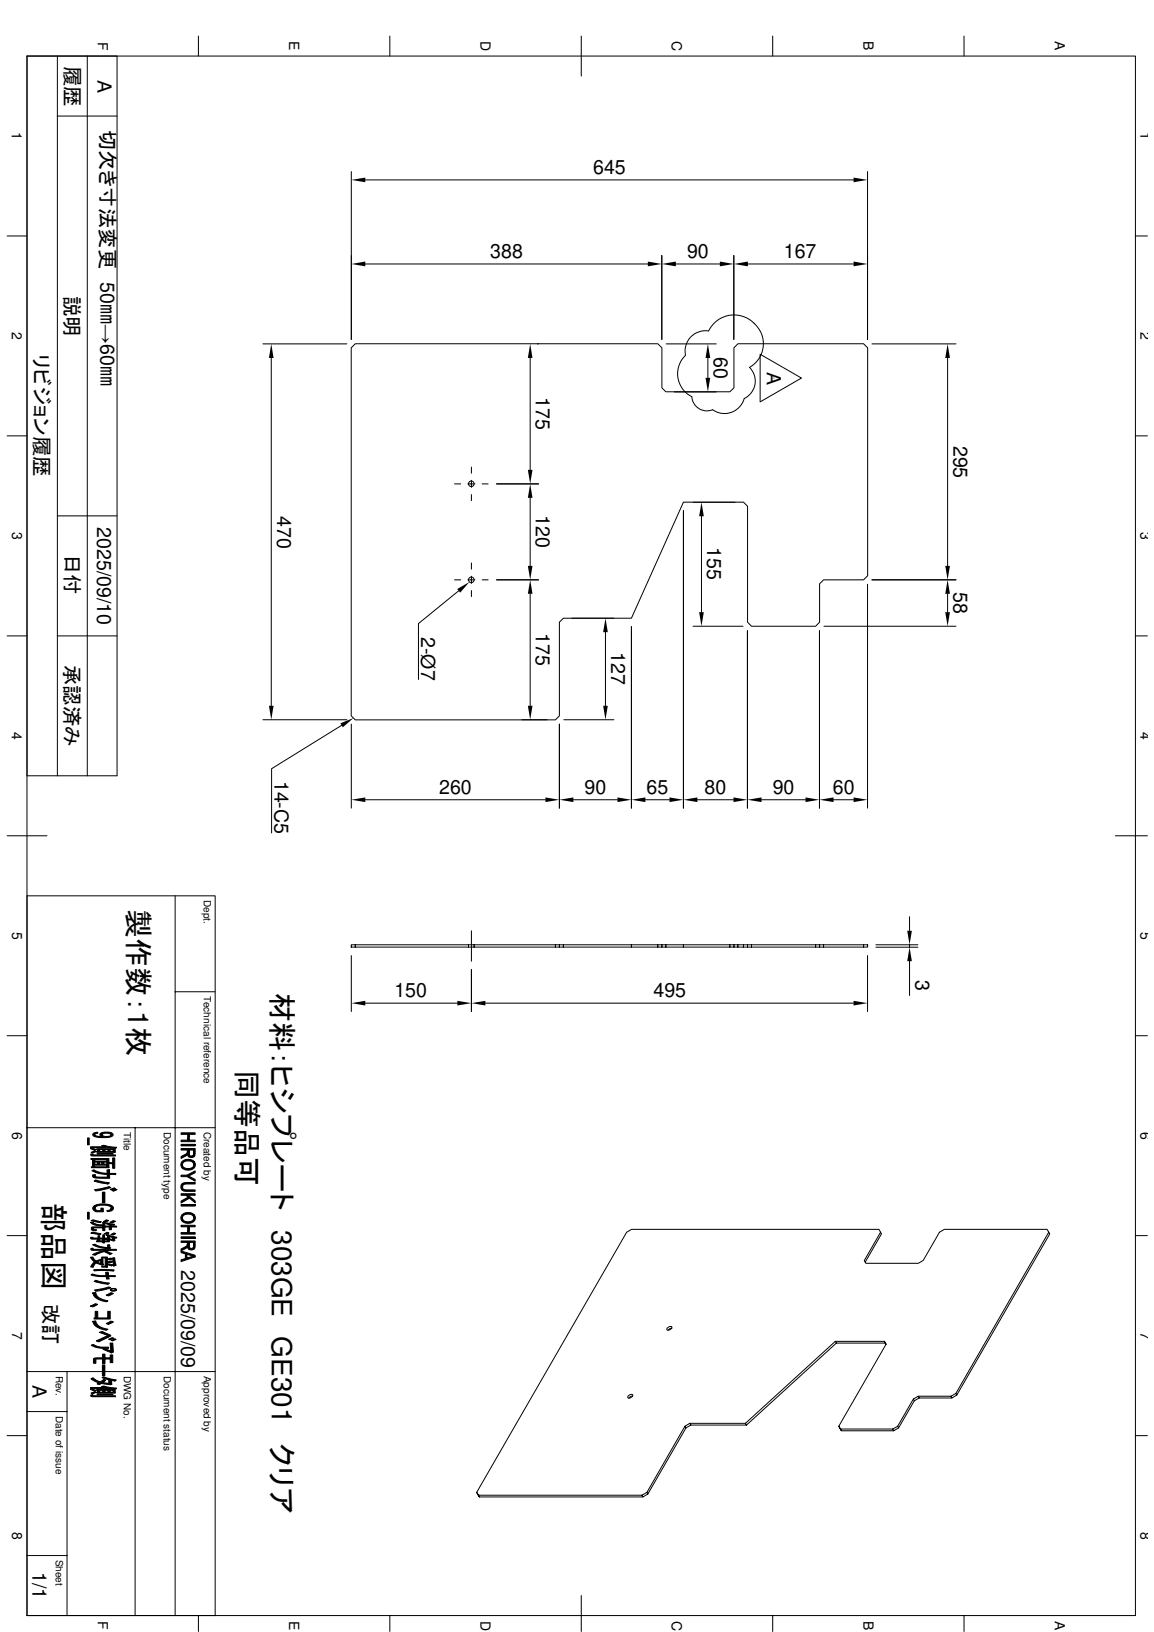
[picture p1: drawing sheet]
<svg xmlns="http://www.w3.org/2000/svg" width="210mm" height="297mm" viewBox="0 0 210 297" stroke-linecap="round" stroke-linejoin="round" font-family="sans-serif">
<g fill="none" stroke="#000" stroke-width=".18">
<path d="M4.9 10.2h201.6v283.8h-201.6zM4.9 10.2h16.4v131h-16.4M10.4 10.2v131M15.9 10.2v131M36.1 6.6v3.6M70.9 6.6v3.6M105.7 6.6v7.2M140.5 6.6v3.6M175.3 6.6v3.6M10.4 21.1h10.9M63.9 31.2v30.6M66.4 32.7h88.9"/>
<path d="M157.8 31.2v30.6M1.3 42.9h3.6M66.4 48h51.4M120.4 46.5v15.3M122.9 48h8M133.5 46.5v15.3M136 48h19.3M206.5 42.9h2.2M1.3 79.3h3.6M47.8 62.6h15.3M49.3 65.2v63.3M63.9 63.3l.7-.7h55.1l.7 .7v7.3l.7 .7h11.7l.7-.7v-7.3l.7-.7h22.9l.7 .7v41.5l-.7 .7h-7.3l-.7 .8v6.9l-.7 .8h-11.7l-.7-.8v-21.1l-.8-.7h-10.9l-9.4 21.1h-12.4l-.8 .7v17.1l-.7 .7h-36.4l-.7-.7z"/>
<path d="M96.4 65.2v20.3M97.7 62.6h.3M121.2 62.6h9.1M122.6 71.3h7.7M124.7 64.6a3.7 3.7 0 0 1 4.2-4.4 5.2 5.2 0 0 1 7.2-2.2 5.2 5.2 0 0 1 1.9 7.3l-.5 .7-1.2 .9a3.5 3.5 0 0 1-.9 5.6M124.7 64.7a4.6 4.6 0 0 0 1.1 7.5 2.75 2.75 0 0 0 3.8 2.4 3.7 3.7 0 0 0 5.8-2M128.8 65.2v3.6M138.3 64.5l7.5 4.3-7.5 4.4zM140.8 68.8h.1M158.6 62.6h15.3M172.4 65.2v37.8M206.5 79.3h2.2"/>
<path d="M10.4 93.9h10.9M82.7 88.1h1.1M85.1 88.1h1.3M85.7 85v1.1M85.7 87.4v1.3M85.7 90v1.1M87.7 88.1h1.1M90.3 88.1h7.7M96.4 90.6v12.4M124.3 92.9v54.2M126.1 91.4h7.6M127.6 94v17.4"/>
<path d="M1.3 115.7h3.6M10.4 115.7h10.9M82.7 105.5h1.1M83.4 107.5l-7.3 6v10.2M85.1 105.5h1.3M85.7 102.5v1.1M85.7 104.9v1.3M85.7 107.5v1.1M87.7 105.5h1.1M90.3 105.5h7.7M96.4 108.1v20.4M104 112.5h7.7"/>
<path d="M110.1 115.1v13.4M114.9 114v33.1M126.1 114h9M136 114.8v32.3M149.1 114.8v32.3M149.9 114h24M157.8 106.3v40.8M158.6 105.5h15.3M172.4 108.1v3.3M206.5 115.7h2.2M47.8 131h15.3M62.1 132l-12.7 7.9v11.7"/>
<path d="M63.9 131.8v15.3M94.9 131h4.6M101.7 131.8v15.3M102.6 131h9.1M1.3 152.1h7.3M66.4 145.6h32.8M104.3 145.6h8M117.4 145.6h4.4M126.9 145.6h6.5M138.5 145.6h8M151.6 145.6h3.7M202.9 152.1h5.8"/>
<path d="M4.9 163h34.2v131M31.9 163v131M63.9 173.9v10.2M64.6 172h-.7v.4h.7v-.4h36.4M85.2 172v.4M85.7 169.4v5.5M85.7 176.5v7.6M86.2 172v.4M101.7 172h-.7v.4h-36.4M102.5 172h-.8v.4h-.7M114.9 172h-12.4v.4h-.8M119.7 172v.4"/>
<path d="M120.4 172v.4M121.1 172v.4M124.3 172h-9.4v.4h-12.4M132.8 172v.4M133.5 172v.4M134.2 172v.4M135.2 172h-10.9v.4h-9.4M136 172h-.8v.4h-10.9M136.7 172h-.7v.4h-.8M148.4 172h-11.7v.4h-.7M149.1 172h-.7v.4h-11.7M149.8 172h-.7v.4h-.7"/>
<path d="M149.8 172.4h7.3v-.4h.7v.4h-.7M157.1 172h-7.3v.4h-.7M157.8 173.9v10.2M159.3 172h7.7M159.3 172.4h7.7M165.4 166.9v2.5M165.4 172v.4M165.4 174.9v6.3M1.3 188.5h3.6M31.9 180.5h7.2M66.4 182.6h16.8M88.3 182.6h67"/>
<path d="M206.5 188.5h2.2M4.9 205.3h34.2M15.9 207.1h.3v1.3h-.3zM16.4 209l.4-.1 .7 .3-.4 .2zM16.5 208.7h2.5l.1-.2 2.1 .3-.2 .2-1.1-.1h-3.4zM16.5 210.1l.4-.1 .1 .2h4v.2h-4.2l-.3-.1zM16.5 210.9h3.3v.7h.7v-.8h.4v1.8h-.4v-.8h-.7v.7a2.11 2.11 0 0 1-.4-1.5h-2.2v.5l-.4 .9v-1.4h-.3zM16.6 209.7l.7-.2 .2 .1-.7 .3zM16.7 213.1l.4-.2 1 .5 1.4 .2v.2l-1.8-.3zM16.8 213.8h.6l-.1 .6-.4-.2zM16.9 206.3l.9-.2v.1l-.5 .2-.1 .5-.3-.3zM17 219.6l.3-.2v.6l.4 .3h.7v-.4h.4v.7h-1.4l-.4-.4a.44 .44 0 0 1 0-.6z"/>
<path d="M17.1 215l.3-.2 2.5 .5-.3 .2zM17.2 211v.3h2.2v.2h-.5l-.4 .4v-.4h-.4l-.4 .4v-.4h-.5zM17.2 211.9h.5l.4-.4v.4h.4l.4-.4v.4h.5v.5v-.3h-2.2zM17.2 211.5v.9h2.2v-.5l.4 .6h-3.2v-.1h.2zM17.2 216.5l2.6-.5 .4 .2-2.4 .5-.4 .1zM17.2 206.5a1.65 1.65 0 0 0 1.4 .4l.1-.2 .1 .1a1.38 1.38 0 0 0 1.4-.3v-.3a.37 .37 0 0 1 .4 .4 .37 .37 0 0 1-.5 .3l-.8 .2-1.5-.1-.6-.1zM17.3 219.4l1-.3 1.8 .2a.54 .54 0 0 1 .5 .5 .54 .54 0 0 1-.4 .6v-.5a1.54 1.54 0 0 0-1.7-.5h-.4a.85 .85 0 0 0-.8 .5zM17.3 214a1.78 1.78 0 0 0 1.4 .2h.8l.4-1.3 .1 1.6-2.6-.1zM17.6 209.1h3.4v.6l-.4-.1v-.4h-.6l-.4 .4v-.4h-.5l-.4 .4v-.4h-.6l-.4 .4v-.4h-.1zM17.6 209.6l.5-.4v.4h.6l.4-.4v.4h.5l.4-.4v.4l1 .1h-3.4zM17.7 209.9h2.9v.1l-2.9 .1zM18.2 206.3l.3-.1 .1 .7a.39 .39 0 0 1-.4-.6z"/>
<path d="M18.5 208.6l.6-.1-.1 .2zM18.5 206.2l1.4-.1 .3 .1v.3a1.3 1.3 0 0 0-1.6 0zM18.6 217h.5v1.9h-.5zM19.5 212.9h.4l-.4 1.3zM19.9 212.9v.7h1.2l-.1 .2h-1.1zM20 216.5l.7-.3 .3 .1-.7 .3zM20.4 216.7l.7-.3 .2 .1-.6 .3zM24.6 205.3v88.7M32.9 207.5h1.2l.3-1v1h1.1v.3h-2.6zM32.9 206.2h2.6v.3h-1.1l-.3 1v-1h-1.2zM32.9 208.3h2.6v.3h-2.6zM32.9 210.5l1-.5 .2-.4v.5l-.1 .2-1.1 .5z"/>
<path d="M32.9 209h2.6l-.1 1.4-.1 .1-.1-1.2h-.8l-.1 1.2-.2-.4v-.8h-1.2zM32.9 213.9h1.1l1.5 .8v.3l-1.5-.8h-1.1zM32.9 218.6l1.3-.7 .3 .2-1.6 .9zM32.9 217.3h2.6v.3h-2.6zM32.9 219.2h2.6v.3h-2.6zM33.1 215.5l.1-.1v.6a.56 .56 0 0 0 .8 .6h1.5v.2h-1.5a.84 .84 0 0 1-1-.3 .84 .84 0 0 1 .1-1zM33.2 211.3l.7-.3 .7 .1 .7 .3-.1 .6a1.15 1.15 0 0 0-1.8-.4l-.2 .3v.7l-.3-.5v-.4zM33.2 212a1.16 1.16 0 0 0 2 .3l.1-.9 .2 .3v.6l-.4 .5-.5 .1h-.8l-.5-.2zM33.2 215.4l.7-.2h1.6v.3h-1.5a.58 .58 0 0 0-.8 .5zM33.8 217.6h.4l1.3 1v.3zM34 213.9l1.5-.8v.3l-1.2 .7zM34.4 209.3v.6a.42 .42 0 0 0 .4 .5 .42 .42 0 0 0 .4-.4l.1 .5-.4 .2-.5-.1z"/>
<path d="M1.3 224.9h3.6M15.9 220.6h.3v1.3h-.3zM16.4 237.7l.9-.4 .5 .1-.9 .5zM16.4 228.8h.5l.2 .3a.57 .57 0 0 0 .9 .2l.4-.1v.8v-.6l-.7 .3-.1 .2-.2-.1-.2 .3v-.4zM16.5 222.5l.4-.1 .6 .4 1.2 .1v.4v-.2l-1.7-.2zM16.5 225.2l1.3 .1v.5v-.3h-1.2zM16.5 224.4l.4-.1 1.5 .3-.3 .1zM16.5 227.2h.4l.1 .2h4.2v.2l-1.8 .1-.1 .3-.1-.4h-2.4l-.3-.1zM16.6 232.1l.2-.2 1.1 .2 1.4 .1v.1h-1.6zM16.6 222.2l.4-.2 1.4 .4-.3 .1zM16.6 223.4l2.1-.1v-.8h.4v.7h.8v.1h-.8v.7h-.4v-.5h-1.6l-.1 .5-.4-.2zM16.8 235.4l.6-.2 .1 .5 .6 .5 1.5 .6-.3 .1-1.3-.3-.7-.5-.4-.7z"/>
<path d="M16.8 230l.4-.3v.4l-.2 .6-.5-.1zM16.8 228.4l1-.5 1.4-.3v.3l-.2-.1-.4 .1-1.3 .6zM16.8 226.5h.5l.8 .3 1.4 .3 .1-.5h.4v.5h.1l-.3 .2-1.2-.1-1-.3zM17 223.5a.35 .35 0 0 0 .6 .3l-.1 .2h-.5zM17 231.1h3.8l-.2 .3-1.1-.2-2.4 .1zM17.1 233.2l.3-.2 2.5 .5-.3 .3zM17.2 234.8l2.6-.6 .4 .2-2.8 .6zM17.3 238.7h.5v1.2h1.8v-1.2h.4v1.4h-2.9v-.2h.2zM17.7 229.7l.7 .3v-.9h.3v1h.2l-.3 .2-.8-.3-.2-.1zM17.8 224.9h.3v.9h.6v-1.1h.3v1.1h.6l.1-1.1 .9 .4-.1 .5v-.3l-.6-.2v.9h-.9v.2h-.3v-.2h-1.2v-.2h.3zM18.1 225.3h.6v.5v-.3h-.6zM18.5 230.4h.6l.4 .2h-1z"/>
<path d="M18.5 228.8h1v1.2l1.1 .2-.3 .2-.8-.2v.4l-.4-.2v-1.4h-.6zM18.8 222.4l.5-.4 .4 .1-.5 .4zM18.9 224.6l.6-.3 .3 .1-.5 .3zM19 225.3h.6v.2h-.6zM19.2 222.7l.3-.1 1.3 .2-.1 .2-.4-.1v.9h-.4v-.9zM19.2 231.6h.5l-.3 1.2zM19.3 224.8l.4-.1-.1 1.1v-.8zM19.3 235.7l.9-.4 .4 .1-.9 .5zM19.4 227.7l.5 .3v.3l-.6-.3zM19.4 220.3l.7-.1 .1-.3v.5l-.6 .1zM19.6 229.2l.6-.2 .2 .2-.5 .1zM19.6 229.7l.7-.2 .2 .2-.6 .1z"/>
<path d="M19.7 231.7l.2 1.1h-.5zM19.7 232.2h1.3v.1h-1.3zM19.9 225.1v.3l.6 .2 .1-.5h.1l.2 .6-.3 .2-.7-.3zM19.9 228l.5 .2-.5 .1zM20 222.5l.6-.3 .4 .1-.6 .3zM20.1 234.7l.3-.2 .6 .1v.2l-.2-.2h-.4l-.1 .3-.2-.1zM20.2 224.7l.5-.3 .3 .1-.5 .3zM20.3 222.9v.3h.9v.1h-.9zM20.3 234.8l.2 .1a.34 .34 0 0 0 .5-.3l.2 .1a.65 .65 0 0 1-.9 .2zM20.5 228.9h.3l.3 1.4-.4 .1zM20.7 230.4h.1M20.7 225.1l.6 .1-.2 .2-.3-.1z"/>
<path d="M32.9 224.3h1.2l.3-1v1h1.1v.3h-2.6zM32.9 223h2.6v.3h-1.1l-.3 1v-1h-1.2zM32.9 225.1h2.6v.3h-2.6zM32.9 227.3l1-.5 .2-.4v.5l-.2 .3-1 .5zM32.9 225.9h2.6l-.1 1.3-.1 .2-.1-1.3h-.8v1.3l-.3-.4v-.9h-1.2zM32.9 227.7l2.6 .8v.3l-1.5-.5-.3 .8v-.9l-.8-.2zM32.9 229.3l.8-.2 .3-.8v.7l1.2-.4 .3 .2-2.6 .8zM33.1 221.1l.6-.4h1l.6 .3-.1 .7a1.15 1.15 0 0 0-1.8-.4l-.2 .3v.7l-.1-.1a.83 .83 0 0 1 0-1.1zM33.2 221.7l.1 .3 .2 .2 .9 .2a.77 .77 0 0 0 .8-.7l.1-.7 .2 .4v.6l-.4 .4-.7 .3-.6-.1-.5-.2zM34.4 226.1v.6a.42 .42 0 0 0 .4 .5 .42 .42 0 0 0 .4-.4l.1 .6-.4 .1-.5-.1zM157.4 229.7l2.9-5.1-.4-.8h-45l-.9 .5-27.3 47.3 .5 .9-.2-.4h29.8M160.2 224.3l-3 5.1 .3 .5h9.5l.9-.5 3-5.1 .9-.5h18.7l.4 .8-16.9 29.3"/>
<path d="M190.8 224.3l-16.9 29.3 .1 .3-.9 .5M206.5 224.9h2.2M4.9 256.9h7.3M4.9 249.6h34.2M12.2 249.6v44.4M16.4 252.9l.4-.1 .7 .3-.3 .1zM16.5 252.5h2.5l.1-.2 2.1 .3-.2 .3-1.2-.2h-3.3zM16.5 253.9h.4l.1 .1h4v.2h-4.3l-.2-.1zM16.6 251l.3-.2 .5 .4 .7 .2-.1 .3zM16.6 253.6l.7-.3 .2 .1-.7 .3zM16.6 244.8l.4-.1 .9 .4 1.8 .1v.2l-1.8-.1zM16.8 240.5l.6-.1 .1 .5 .5 .5 1.6 .5-.3 .2-1.2-.3-.7-.5-.5-.7z"/>
<path d="M17 247.3l.5-.2h1.1v-.6h.5v.6h.9v-.5h.5v1.4h-.5v-.6h-.9v.8h-.5v-.8h-1h-.2v.7h-.4zM17.5 244.1l2.1-1v.3l-1.3 .7-.4 .1zM17.6 252.9h3.4v.6l-.4-.1v-.4h-.6l-.4 .4v-.4h-.5l-.4 .4v-.4h-.6l-.4 .4v-.4h-.1zM17.6 253.4l.5-.4v.4h.6l.4-.4v.4h.5l.4-.4v.4l1 .1h-3.4zM17.7 253.7h2.9v.2h-2.9zM18.1 251.4l.2 .1 .4-.3v.4l1.2 .2v-.9l.3 .1 .2 .9-.4 .2-1.5-.3-.4 .2-.4-.1 .3-.2zM18.1 242.5l.5-.1 1.4 .6 .2 .1-.6 .3-.1-.4zM18.5 252.4l.6-.1-.1 .2zM18.6 250.7l.2-.1 1.1 .3v.9v-.7zM18.6 248.5h.5v1.9h-.5zM18.7 251.2l.2-.1 .3 .1-.5 .4zM18.7 245.6l.3-.2 1.2 .5v.3z"/>
<path d="M19.3 240.9l.9-.4 .4 .1-.9 .5zM19.8 243.8l.6-.3 .3 .1-.7 .3zM20 244.5h.5l.2 1.6-.5 .1zM20.2 243.9l.7-.2 .2 .1-.6 .3zM20.2 246.2h.1M20.2 251l.9 .2-.3 .2-.5-.2zM114.2 254.1a.55 .55 0 0 1 .9-.1 .58 .58 0 0 1-.9 .3zM115.1 254.1h-.3l-.4 .4M121.3 241.7a.55 .55 0 0 1 .9-.1 .58 .58 0 0 1-.9 .3zM122.2 241.7l-.3 .1-.4 .3M124.6 259.6l-6.9 12 .1 .3-.9 .6M125.5 259.1l-.9 .5 .2 .3-7 12"/>
<path d="M135.6 259.1h-10.1l.2 .3-.9 .5M151.9 244.1l-16.3 15 .2 .3h-10.1M152.1 244.5h8.9l-.1-.4 .3 .6-.2-.2M152.6 259.6l.3 .5M160.9 244.1h-9l.2 .4-16.3 14.9M161.2 244.7l-8.6 14.9 .4 .8-.1-.3h9.5M163.3 259.6l-.9 .5 .2 .3h-9.6M166.1 254.6l-2.8 5 .1 .3-.8 .5M167 254.1l-.9 .5 .2 .4-2.9 4.9M173 254.1h-6l.2 .3-.9 .6M173.9 253.6l-.9 .5 .1 .3h-5.9M1.3 261.3h3.6"/>
<path d="M86.7 271.6l.3 .5M117.7 271.6l-.9 .5 .1 .4h-29.7M206.5 261.3h2.2M4.9 283.1h7.3M36.1 294v2.9M70.9 294v2.9M105.7 290.4v6.5M140.5 294v2.9M175.3 294v2.9"/>
<circle cx="85.7" cy="88.1" r=".51"/>
<circle cx="85.7" cy="105.5" r=".51"/>
</g>
<g fill="#000">
<path d="M63.9 32.7l2.5-.4v.9zM155.3 32.3l2.5 .4-2.5 .5zM63.9 48l2.5-.4v.9zM117.8 47.6l2.6 .4-2.6 .5zM120.4 48l2.5-.4v.9zM130.9 47.6l2.6 .4-2.6 .5zM133.5 48l2.5-.4v.9zM155.3 47.6l2.5 .4-2.5 .5zM49.3 62.6l.5 2.6h-.9zM96.4 62.6l.5 2.6h-.9zM128.8 62.6l.4 2.6h-.9zM128.3 68.8h.9l-.4 2.5z"/>
<path d="M172.4 62.6l.4 2.6h-.9zM96 85.5h.9l-.5 2.6zM96.4 88.1l.5 2.5h-.9zM127.6 91.4l.4 2.6h-.8zM83.2 107.2l2.2-1.3-1.7 2zM96 103h.9l-.5 2.5zM96.4 105.5l.5 2.6h-.9zM110.1 112.5l.5 2.6h-.9zM127.2 111.4h.8l-.4 2.6zM171.9 103h.9l-.4 2.5zM172.4 105.5l.4 2.6h-.9zM171.9 111.4h.9l-.4 2.6z"/>
<path d="M48.9 128.5h.9l-.5 2.5zM61.9 131.7l2.4-1-1.9 1.7zM96 128.5h.9l-.5 2.5zM109.7 128.5h.9l-.5 2.5zM63.9 145.6l2.5-.5v.9zM99.2 145.1l2.5 .5-2.5 .4zM101.7 145.6l2.6-.5v.9zM112.3 145.1l2.6 .5-2.6 .4zM114.9 145.6l2.5-.5v.9zM121.8 145.1l2.5 .5-2.5 .4zM124.3 145.6l2.6-.5v.9zM133.4 145.1l2.6 .5-2.6 .4z"/>
<path d="M136 145.6l2.5-.5v.9zM146.5 145.1l2.6 .5-2.6 .4zM149.1 145.6l2.5-.5v.9zM155.3 145.1l2.5 .5-2.5 .4zM165 169.4h.9l-.5 2.6zM165.4 172.4l.5 2.5h-.9zM63.9 182.6l2.5-.4v.8zM83.2 182.2l2.5 .4-2.5 .4zM85.7 182.6l2.6-.4v.8zM155.3 182.2l2.5 .4-2.5 .4z"/>
<path d="M15.9 207.1h.3v1.3h-.3z" fill-rule="evenodd"/>
<path d="M16.8 213.8h.6l-.1 .6-.4-.2z" fill-rule="evenodd"/>
<path d="M16.4 209l.4-.1 .7 .3-.4 .2z" fill-rule="evenodd"/>
<path d="M16.6 209.7l.7-.2 .2 .1-.7 .3z" fill-rule="evenodd"/>
<path d="M16.9 206.3l.9-.2v.1l-.5 .2-.1 .5-.3-.3z" fill-rule="evenodd"/>
<path d="M18.6 217h.5v1.9h-.5z" fill-rule="evenodd"/>
<path d="M18.2 206.3l.3-.1 .1 .7a.39 .39 0 0 1-.4-.6z" fill-rule="evenodd"/>
<path d="M18.5 208.6l.6-.1-.1 .2z" fill-rule="evenodd"/>
<path d="M17.2 211v.3h2.2v.2h-.5l-.4 .4v-.4h-.4l-.4 .4v-.4h-.5z" fill-rule="evenodd"/>
<path d="M17.2 211.9h.5l.4-.4v.4h.4l.4-.4v.4h.5v.5v-.3h-2.2z" fill-rule="evenodd"/>
<path d="M16.7 213.1l.4-.2 1 .5 1.4 .2v.2l-1.8-.3z" fill-rule="evenodd"/>
<path d="M17.2 211.5v.9h2.2v-.5l.4 .6h-3.2v-.1h.2z" fill-rule="evenodd"/>
<path d="M19.5 212.9h.4l-.4 1.3z" fill-rule="evenodd"/>
<path d="M17.1 215l.3-.2 2.5 .5-.3 .2z" fill-rule="evenodd"/>
<path d="M17.3 214a1.78 1.78 0 0 0 1.4 .2h.8l.4-1.3 .1 1.6-2.6-.1z" fill-rule="evenodd"/>
<path d="M17.2 216.5l2.6-.5 .4 .2-2.4 .5-.4 .1z" fill-rule="evenodd"/>
<path d="M18.5 206.2l1.4-.1 .3 .1v.3a1.3 1.3 0 0 0-1.6 0z" fill-rule="evenodd"/>
<path d="M17.7 209.9h2.9v.1l-2.9 .1z" fill-rule="evenodd"/>
<path d="M17.2 206.5a1.65 1.65 0 0 0 1.4 .4l.1-.2 .1 .1a1.38 1.38 0 0 0 1.4-.3v-.3a.37 .37 0 0 1 .4 .4 .37 .37 0 0 1-.5 .3l-.8 .2-1.5-.1-.6-.1z" fill-rule="evenodd"/>
<path d="M17.3 219.4l1-.3 1.8 .2a.54 .54 0 0 1 .5 .5 .54 .54 0 0 1-.4 .6v-.5a1.54 1.54 0 0 0-1.7-.5h-.4a.85 .85 0 0 0-.8 .5z" fill-rule="evenodd"/>
<path d="M16.5 210.9h3.3v.7h.7v-.8h.4v1.8h-.4v-.8h-.7v.7a2.11 2.11 0 0 1-.4-1.5h-2.2v.5l-.4 .9v-1.4h-.3z" fill-rule="evenodd"/>
<path d="M17.6 209.1h3.4v.6l-.4-.1v-.4h-.6l-.4 .4v-.4h-.5l-.4 .4v-.4h-.6l-.4 .4v-.4h-.1z" fill-rule="evenodd"/>
<path d="M17.6 209.6l.5-.4v.4h.6l.4-.4v.4h.5l.4-.4v.4l1 .1h-3.4z" fill-rule="evenodd"/>
<path d="M20 216.5l.7-.3 .3 .1-.7 .3z" fill-rule="evenodd"/>
<path d="M16.5 210.1l.4-.1 .1 .2h4v.2h-4.2l-.3-.1z" fill-rule="evenodd"/>
<path d="M19.9 212.9v.7h1.2l-.1 .2h-1.1z" fill-rule="evenodd"/>
<path d="M16.5 208.7h2.5l.1-.2 2.1 .3-.2 .2-1.1-.1h-3.4z" fill-rule="evenodd"/>
<path d="M20.4 216.7l.7-.3 .2 .1-.6 .3z" fill-rule="evenodd"/>
<path d="M32.9 210.5l1-.5 .2-.4v.5l-.1 .2-1.1 .5z" fill-rule="evenodd"/>
<path d="M32.9 218.6l1.3-.7 .3 .2-1.6 .9z" fill-rule="evenodd"/>
<path d="M34.4 209.3v.6a.42 .42 0 0 0 .4 .5 .42 .42 0 0 0 .4-.4l.1 .5-.4 .2-.5-.1z" fill-rule="evenodd"/>
<path d="M33.2 211.3l.7-.3 .7 .1 .7 .3-.1 .6a1.15 1.15 0 0 0-1.8-.4l-.2 .3v.7l-.3-.5v-.4z" fill-rule="evenodd"/>
<path d="M32.9 207.5h1.2l.3-1v1h1.1v.3h-2.6z" fill-rule="evenodd"/>
<path d="M32.9 206.2h2.6v.3h-1.1l-.3 1v-1h-1.2z" fill-rule="evenodd"/>
<path d="M32.9 209h2.6l-.1 1.4-.1 .1-.1-1.2h-.8l-.1 1.2-.2-.4v-.8h-1.2z" fill-rule="evenodd"/>
<path d="M34 213.9l1.5-.8v.3l-1.2 .7z" fill-rule="evenodd"/>
<path d="M32.9 213.9h1.1l1.5 .8v.3l-1.5-.8h-1.1z" fill-rule="evenodd"/>
<path d="M33.1 215.5l.1-.1v.6a.56 .56 0 0 0 .8 .6h1.5v.2h-1.5a.84 .84 0 0 1-1-.3 .84 .84 0 0 1 .1-1z" fill-rule="evenodd"/>
<path d="M33.2 215.4l.7-.2h1.6v.3h-1.5a.58 .58 0 0 0-.8 .5z" fill-rule="evenodd"/>
<path d="M33.8 217.6h.4l1.3 1v.3z" fill-rule="evenodd"/>
<path d="M32.9 217.3h2.6v.3h-2.6z" fill-rule="evenodd"/>
<path d="M33.2 212a1.16 1.16 0 0 0 2 .3l.1-.9 .2 .3v.6l-.4 .5-.5 .1h-.8l-.5-.2z" fill-rule="evenodd"/>
<path d="M15.9 220.6h.3v1.3h-.3z" fill-rule="evenodd"/>
<path d="M16.8 230l.4-.3v.4l-.2 .6-.5-.1z" fill-rule="evenodd"/>
<path d="M17 223.5a.35 .35 0 0 0 .6 .3l-.1 .2h-.5z" fill-rule="evenodd"/>
<path d="M16.4 237.7l.9-.4 .5 .1-.9 .5z" fill-rule="evenodd"/>
<path d="M16.5 225.2l1.3 .1v.5v-.3h-1.2z" fill-rule="evenodd"/>
<path d="M16.5 224.4l.4-.1 1.5 .3-.3 .1z" fill-rule="evenodd"/>
<path d="M16.4 228.8h.5l.2 .3a.57 .57 0 0 0 .9 .2l.4-.1v.8v-.6l-.7 .3-.1 .2-.2-.1-.2 .3v-.4z" fill-rule="evenodd"/>
<path d="M16.6 222.2l.4-.2 1.4 .4-.3 .1z" fill-rule="evenodd"/>
<path d="M16.5 222.5l.4-.1 .6 .4 1.2 .1v.4v-.2l-1.7-.2z" fill-rule="evenodd"/>
<path d="M18.1 225.3h.6v.5v-.3h-.6z" fill-rule="evenodd"/>
<path d="M17 219.6l.3-.2v.6l.4 .3h.7v-.4h.4v.7h-1.4l-.4-.4a.44 .44 0 0 1 0-.6z" fill-rule="evenodd"/>
<path d="M17.7 229.7l.7 .3v-.9h.3v1h.2l-.3 .2-.8-.3-.2-.1z" fill-rule="evenodd"/>
<path d="M19 225.3h.6v.2h-.6z" fill-rule="evenodd"/>
<path d="M16.8 228.4l1-.5 1.4-.3v.3l-.2-.1-.4 .1-1.3 .6z" fill-rule="evenodd"/>
<path d="M16.6 232.1l.2-.2 1.1 .2 1.4 .1v.1h-1.6z" fill-rule="evenodd"/>
<path d="M18.5 230.4h.6l.4 .2h-1z" fill-rule="evenodd"/>
<path d="M16.8 235.4l.6-.2 .1 .5 .6 .5 1.5 .6-.3 .1-1.3-.3-.7-.5-.4-.7z" fill-rule="evenodd"/>
<path d="M19.3 224.8l.4-.1-.1 1.1v-.8z" fill-rule="evenodd"/>
<path d="M19.2 231.6h.5l-.3 1.2z" fill-rule="evenodd"/>
<path d="M18.8 222.4l.5-.4 .4 .1-.5 .4z" fill-rule="evenodd"/>
<path d="M18.9 224.6l.6-.3 .3 .1-.5 .3z" fill-rule="evenodd"/>
<path d="M16.6 223.4l2.1-.1v-.8h.4v.7h.8v.1h-.8v.7h-.4v-.5h-1.6l-.1 .5-.4-.2z" fill-rule="evenodd"/>
<path d="M19.7 231.7l.2 1.1h-.5z" fill-rule="evenodd"/>
<path d="M17.1 233.2l.3-.2 2.5 .5-.3 .3z" fill-rule="evenodd"/>
<path d="M19.4 227.7l.5 .3v.3l-.6-.3z" fill-rule="evenodd"/>
<path d="M16.8 226.5h.5l.8 .3 1.4 .3 .1-.5h.4v.5h.1l-.3 .2-1.2-.1-1-.3z" fill-rule="evenodd"/>
<path d="M17.2 234.8l2.6-.6 .4 .2-2.8 .6z" fill-rule="evenodd"/>
<path d="M19.4 220.3l.7-.1 .1-.3v.5l-.6 .1z" fill-rule="evenodd"/>
<path d="M19.9 228l.5 .2-.5 .1z" fill-rule="evenodd"/>
<path d="M19.6 229.2l.6-.2 .2 .2-.5 .1z" fill-rule="evenodd"/>
<path d="M19.6 229.7l.7-.2 .2 .2-.6 .1z" fill-rule="evenodd"/>
<path d="M18.5 228.8h1v1.2l1.1 .2-.3 .2-.8-.2v.4l-.4-.2v-1.4h-.6z" fill-rule="evenodd"/>
<path d="M17.8 224.9h.3v.9h.6v-1.1h.3v1.1h.6l.1-1.1 .9 .4-.1 .5v-.3l-.6-.2v.9h-.9v.2h-.3v-.2h-1.2v-.2h.3z" fill-rule="evenodd"/>
<path d="M19.3 235.7l.9-.4 .4 .1-.9 .5z" fill-rule="evenodd"/>
<path d="M17 231.1h3.8l-.2 .3-1.1-.2-2.4 .1z" fill-rule="evenodd"/>
<path d="M19.2 222.7l.3-.1 1.3 .2-.1 .2-.4-.1v.9h-.4v-.9z" fill-rule="evenodd"/>
<path d="M19.9 225.1v.3l.6 .2 .1-.5h.1l.2 .6-.3 .2-.7-.3z" fill-rule="evenodd"/>
<path d="M19.7 232.2h1.3v.1h-1.3z" fill-rule="evenodd"/>
<path d="M20 222.5l.6-.3 .4 .1-.6 .3z" fill-rule="evenodd"/>
<path d="M20.1 234.7l.3-.2 .6 .1v.2l-.2-.2h-.4l-.1 .3-.2-.1z" fill-rule="evenodd"/>
<path d="M20.2 224.7l.5-.3 .3 .1-.5 .3z" fill-rule="evenodd"/>
<path d="M20.5 228.9h.3l.3 1.4-.4 .1z" fill-rule="evenodd"/>
<path d="M16.5 227.2h.4l.1 .2h4.2v.2l-1.8 .1-.1 .3-.1-.4h-2.4l-.3-.1z" fill-rule="evenodd"/>
<path d="M20.3 222.9v.3h.9v.1h-.9z" fill-rule="evenodd"/>
<path d="M20.3 234.8l.2 .1a.34 .34 0 0 0 .5-.3l.2 .1a.65 .65 0 0 1-.9 .2z" fill-rule="evenodd"/>
<path d="M20.7 225.1l.6 .1-.2 .2-.3-.1z" fill-rule="evenodd"/>
<path d="M32.9 227.3l1-.5 .2-.4v.5l-.2 .3-1 .5z" fill-rule="evenodd"/>
<path d="M33.1 221.1l.6-.4h1l.6 .3-.1 .7a1.15 1.15 0 0 0-1.8-.4l-.2 .3v.7l-.1-.1a.83 .83 0 0 1 0-1.1z" fill-rule="evenodd"/>
<path d="M34.4 226.1v.6a.42 .42 0 0 0 .4 .5 .42 .42 0 0 0 .4-.4l.1 .6-.4 .1-.5-.1z" fill-rule="evenodd"/>
<path d="M32.9 224.3h1.2l.3-1v1h1.1v.3h-2.6z" fill-rule="evenodd"/>
<path d="M32.9 223h2.6v.3h-1.1l-.3 1v-1h-1.2z" fill-rule="evenodd"/>
<path d="M32.9 225.9h2.6l-.1 1.3-.1 .2-.1-1.3h-.8v1.3l-.3-.4v-.9h-1.2z" fill-rule="evenodd"/>
<path d="M32.9 227.7l2.6 .8v.3l-1.5-.5-.3 .8v-.9l-.8-.2z" fill-rule="evenodd"/>
<path d="M32.9 229.3l.8-.2 .3-.8v.7l1.2-.4 .3 .2-2.6 .8z" fill-rule="evenodd"/>
<path d="M33.2 221.7l.1 .3 .2 .2 .9 .2a.77 .77 0 0 0 .8-.7l.1-.7 .2 .4v.6l-.4 .4-.7 .3-.6-.1-.5-.2z" fill-rule="evenodd"/>
<path d="M16.4 252.9l.4-.1 .7 .3-.3 .1z" fill-rule="evenodd"/>
<path d="M16.6 253.6l.7-.3 .2 .1-.7 .3z" fill-rule="evenodd"/>
<path d="M16.6 251l.3-.2 .5 .4 .7 .2-.1 .3z" fill-rule="evenodd"/>
<path d="M18.6 248.5h.5v1.9h-.5z" fill-rule="evenodd"/>
<path d="M18.5 252.4l.6-.1-.1 .2z" fill-rule="evenodd"/>
<path d="M18.7 251.2l.2-.1 .3 .1-.5 .4z" fill-rule="evenodd"/>
<path d="M17.5 244.1l2.1-1v.3l-1.3 .7-.4 .1z" fill-rule="evenodd"/>
<path d="M16.8 240.5l.6-.1 .1 .5 .5 .5 1.6 .5-.3 .2-1.2-.3-.7-.5-.5-.7z" fill-rule="evenodd"/>
<path d="M16.6 244.8l.4-.1 .9 .4 1.8 .1v.2l-1.8-.1z" fill-rule="evenodd"/>
<path d="M18.6 250.7l.2-.1 1.1 .3v.9v-.7z" fill-rule="evenodd"/>
<path d="M17.3 238.7h.5v1.2h1.8v-1.2h.4v1.4h-2.9v-.2h.2z" fill-rule="evenodd"/>
<path d="M18.1 242.5l.5-.1 1.4 .6 .2 .1-.6 .3-.1-.4z" fill-rule="evenodd"/>
<path d="M18.7 245.6l.3-.2 1.2 .5v.3z" fill-rule="evenodd"/>
<path d="M18.1 251.4l.2 .1 .4-.3v.4l1.2 .2v-.9l.3 .1 .2 .9-.4 .2-1.5-.3-.4 .2-.4-.1 .3-.2z" fill-rule="evenodd"/>
<path d="M17 247.3l.5-.2h1.1v-.6h.5v.6h.9v-.5h.5v1.4h-.5v-.6h-.9v.8h-.5v-.8h-1h-.2v.7h-.4z" fill-rule="evenodd"/>
<path d="M17.7 253.7h2.9v.2h-2.9z" fill-rule="evenodd"/>
<path d="M19.3 240.9l.9-.4 .4 .1-.9 .5z" fill-rule="evenodd"/>
<path d="M20 244.5h.5l.2 1.6-.5 .1z" fill-rule="evenodd"/>
<path d="M19.8 243.8l.6-.3 .3 .1-.7 .3z" fill-rule="evenodd"/>
<path d="M17.6 252.9h3.4v.6l-.4-.1v-.4h-.6l-.4 .4v-.4h-.5l-.4 .4v-.4h-.6l-.4 .4v-.4h-.1z" fill-rule="evenodd"/>
<path d="M17.6 253.4l.5-.4v.4h.6l.4-.4v.4h.5l.4-.4v.4l1 .1h-3.4z" fill-rule="evenodd"/>
<path d="M16.5 253.9h.4l.1 .1h4v.2h-4.3l-.2-.1z" fill-rule="evenodd"/>
<path d="M20.2 243.9l.7-.2 .2 .1-.6 .3z" fill-rule="evenodd"/>
<path d="M20.2 251l.9 .2-.3 .2-.5-.2z" fill-rule="evenodd"/>
<path d="M16.5 252.5h2.5l.1-.2 2.1 .3-.2 .3-1.2-.2h-3.3z" fill-rule="evenodd"/>
</g>
<path d="M32.9 208.4h2.6M32.9 219.4h2.6M32.9 225.2h2.6" fill="none" stroke="#000" stroke-width=".28"/>
<g font-size="5.3">
<text x="23.3" y="165.5" transform="rotate(90 23.3 165.5)">製作数：1枚</text>
<text x="43.1" y="163" transform="rotate(90 43.1 163)">同等品可</text>
<text x="49.4" y="163" transform="rotate(90 49.4 163)">材料：ヒシプレート　303GE GE301　クリア</text>
<text x="7.9" y="219" transform="rotate(90 7.9 219)">部品図</text>
</g>
<g font-size="3.7">
<text x="11.9" y="11.9" transform="rotate(90 11.9 11.9)">履歴</text>
<text x="18.3" y="21.1" transform="rotate(90 18.3 21.1)">切欠き寸法変更　50㎜→60㎜</text>
<text x="11.8" y="53.9" transform="rotate(90 11.8 53.9)">説明</text>
<text x="6.3" y="64.5" transform="rotate(90 6.3 64.5)">リビジョン履歴</text>
<text x="11.8" y="100.9" transform="rotate(90 11.8 100.9)">日付</text>
<text x="11.8" y="121.1" transform="rotate(90 11.8 121.1)">承認済み</text>
<text x="7.9" y="234.8" transform="rotate(90 7.9 234.8)">改訂</text>
</g>
<g font-size="3.6">
<text x="17.7" y="14.5" transform="rotate(90 17.7 14.5)">A</text>
<text x="107.9" y="31.7">645</text>
<text x="89.2" y="47">388</text>
<text x="125" y="47">90</text>
<text x="142.6" y="47">167</text>
<text x="129.8" y="65" transform="rotate(90 129.8 65)">60</text>
<text x="139.5" y="67.6" transform="rotate(90 139.5 67.6)">A</text>
<text x="97.5" y="72.2" transform="rotate(90 97.5 72.2)">175</text>
<text x="173.4" y="81.1" transform="rotate(90 173.4 81.1)">295</text>
<text x="17.7" y="95.9" transform="rotate(90 17.7 95.9)">2025/09/10</text>
<text x="50.4" y="93.9" transform="rotate(90 50.4 93.9)">470</text>
<text x="97.5" y="93.7" transform="rotate(90 97.5 93.7)">120</text>
<text x="128.7" y="99.6" transform="rotate(90 128.7 99.6)">155</text>
<text x="173.4" y="107.8" transform="rotate(90 173.4 107.8)">58</text>
<text x="76.6" y="115.9" transform="rotate(90 76.6 115.9)">2-Ø7</text>
<text x="97.5" y="115.2" transform="rotate(90 97.5 115.2)">175</text>
<text x="111.1" y="118.7" transform="rotate(90 111.1 118.7)">127</text>
<text x="49.9" y="142.1" transform="rotate(90 49.9 142.1)">14-C5</text>
<text x="79.9" y="144.5">260</text>
<text x="106.3" y="144.5">90</text>
<text x="117.6" y="144.5">65</text>
<text x="128.2" y="144.5">80</text>
<text x="140.5" y="144.5">90</text>
<text x="151.5" y="144.5">60</text>
<text x="166.5" y="178.4" transform="rotate(90 166.5 178.4)">3</text>
<text x="71.7" y="181.5">150</text>
<text x="118.9" y="181.5">495</text>
<text x="32.9" y="231.1" transform="rotate(90 32.9 231.1)">2025/09/09</text>
<text x="5.9" y="252.1" transform="rotate(90 5.9 252.1)">A</text>
<text x="5.9" y="286.1" transform="rotate(90 5.9 286.1)">1/1</text>
</g>
<g font-size="2.5">
<text x="17.8" y="7.6" transform="rotate(90 17.8 7.6)">F</text>
<text x="52.6" y="7.5" transform="rotate(90 52.6 7.5)">E</text>
<text x="87.4" y="7.5" transform="rotate(90 87.4 7.5)">D</text>
<text x="122.2" y="7.5" transform="rotate(90 122.2 7.5)">C</text>
<text x="157" y="7.5" transform="rotate(90 157 7.5)">B</text>
<text x="191.9" y="7.5" transform="rotate(90 191.9 7.5)">A</text>
<text x="2.2" y="24" transform="rotate(90 2.2 24)">1</text>
<text x="207.4" y="24" transform="rotate(90 207.4 24)">1</text>
<text x="2.2" y="60.4" transform="rotate(90 2.2 60.4)">2</text>
<text x="207.4" y="60.4" transform="rotate(90 207.4 60.4)">2</text>
<text x="2.2" y="96.8" transform="rotate(90 2.2 96.8)">3</text>
<text x="207.5" y="96.8" transform="rotate(90 207.5 96.8)">3</text>
<text x="2.2" y="133.2" transform="rotate(90 2.2 133.2)">4</text>
<text x="207.4" y="133.2" transform="rotate(90 207.4 133.2)">4</text>
<text x="2.2" y="169.6" transform="rotate(90 2.2 169.6)">5</text>
<text x="207.5" y="169.6" transform="rotate(90 207.5 169.6)">5</text>
<text x="2.2" y="206" transform="rotate(90 2.2 206)">6</text>
<text x="207.5" y="206" transform="rotate(90 207.5 206)">6</text>
<text x="2.2" y="242.4" transform="rotate(90 2.2 242.4)">7</text>
<text x="207.5" y="242.4" transform="rotate(90 207.5 242.4)">7</text>
<text x="2.2" y="278.8" transform="rotate(90 2.2 278.8)">8</text>
<text x="207.5" y="278.8" transform="rotate(90 207.5 278.8)">8</text>
<text x="17.8" y="295.1" transform="rotate(90 17.8 295.1)">F</text>
<text x="52.6" y="295" transform="rotate(90 52.6 295)">E</text>
<text x="87.4" y="295" transform="rotate(90 87.4 295)">D</text>
<text x="122.2" y="295" transform="rotate(90 122.2 295)">C</text>
<text x="157" y="295" transform="rotate(90 157 295)">B</text>
<text x="191.9" y="295" transform="rotate(90 191.9 295)">A</text>
</g>
<g font-size="1.8">
<text x="37.1" y="163.8" transform="rotate(90 37.1 163.8)">Dept.</text>
<text x="37.1" y="181.2" transform="rotate(90 37.1 181.2)">Technical reference</text>
<text x="22.5" y="206" transform="rotate(90 22.5 206)">Title</text>
<text x="29.8" y="206" transform="rotate(90 29.8 206)">Document type</text>
<text x="37.1" y="206" transform="rotate(90 37.1 206)">Created by</text>
<text x="10.2" y="250.4" transform="rotate(90 10.2 250.4)">Rev.</text>
<text x="22.5" y="250.4" transform="rotate(90 22.5 250.4)">DWG No.</text>
<text x="29.8" y="250.4" transform="rotate(90 29.8 250.4)">Document status</text>
<text x="37.1" y="250.4" transform="rotate(90 37.1 250.4)">Approved by</text>
<text x="10.2" y="257.7" transform="rotate(90 10.2 257.7)">Date of issue</text>
<text x="10.2" y="283.9" transform="rotate(90 10.2 283.9)">Sheet</text>
</g>
</svg>
